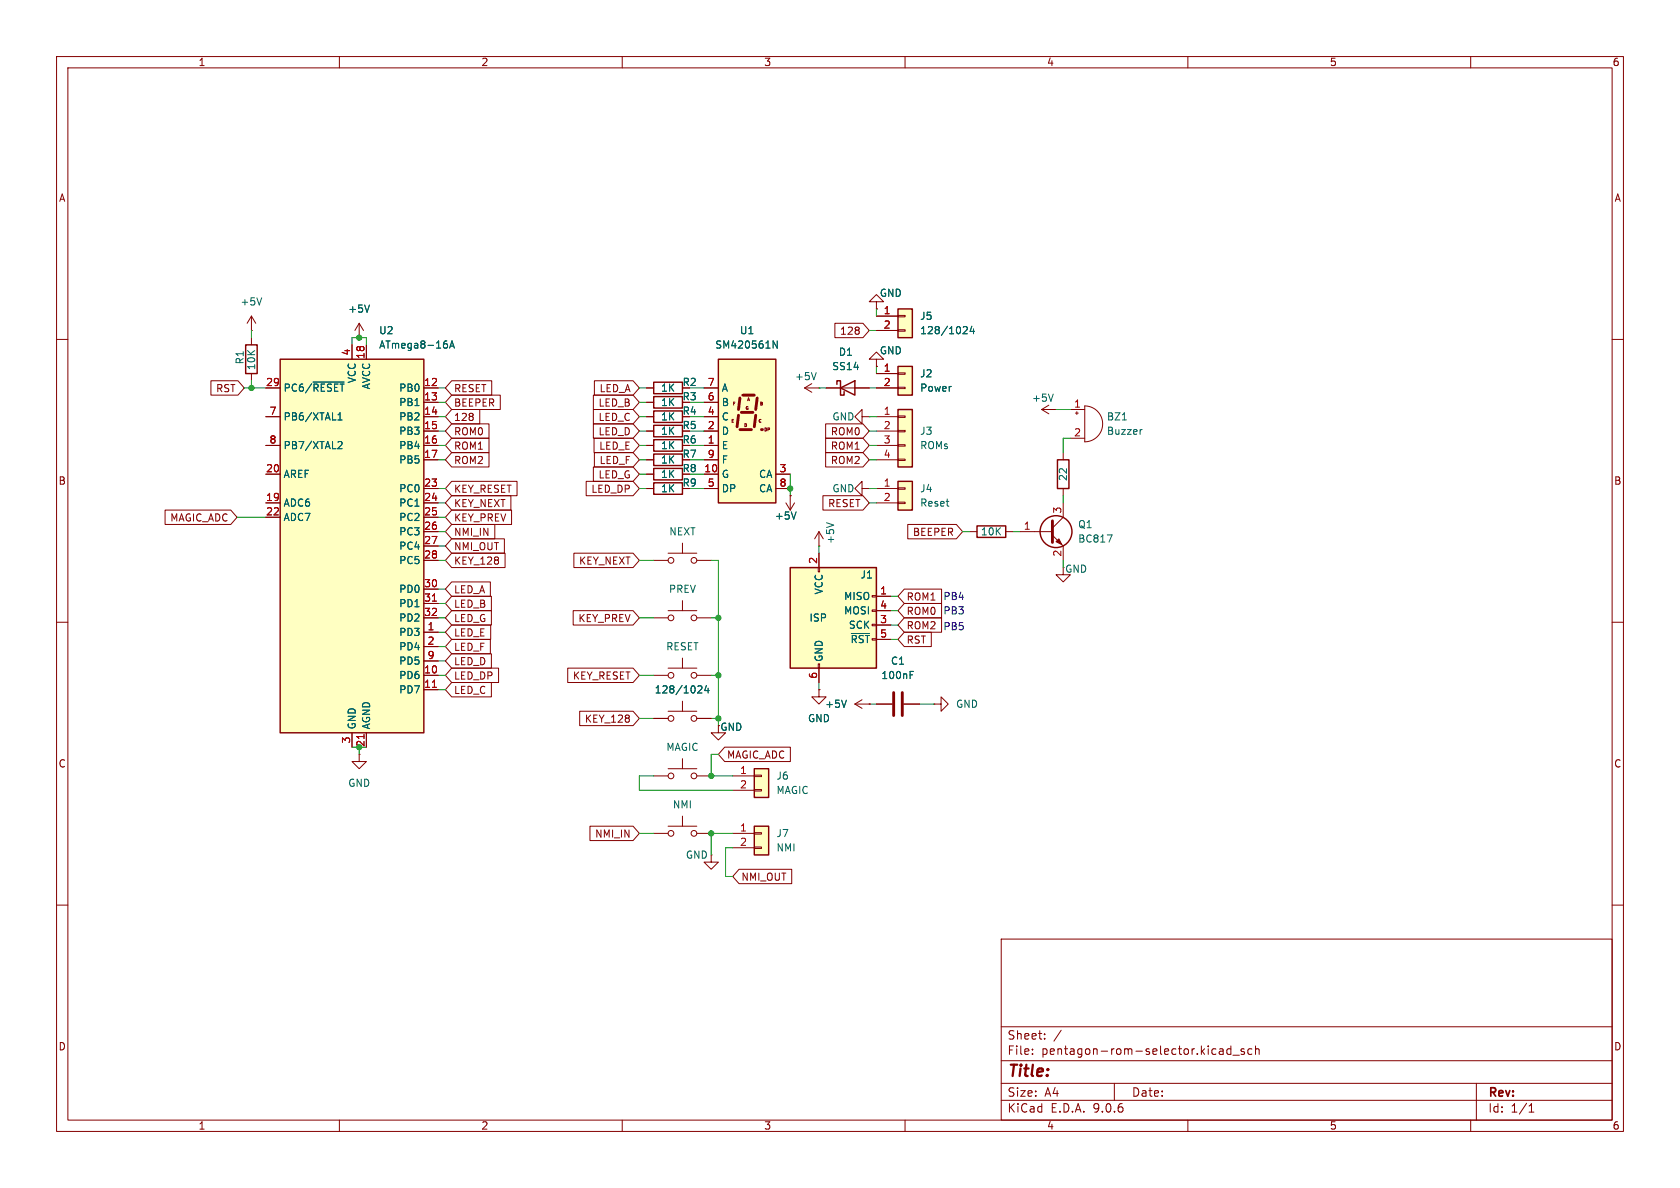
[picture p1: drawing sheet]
<svg xmlns="http://www.w3.org/2000/svg" width="297mm" height="210mm" viewBox="0 0 297 210" stroke-linecap="round" stroke-linejoin="round" font-family="sans-serif">
<g fill="none" stroke="#840000" stroke-width=".18">
<path d="M10 10h277v190h-277zM12 12h273v186h-273zM60 10v2M110 10v2M160 10v2M210 10v2M260 10v2M44.4 58.4h.1M44.4 55.9v2.5M44.4 59.7v1.3M44.4 55.9l-.7 1.3M44.4 55.9l.8 1.3"/>
<path d="M63.5 59.7h.1M63.5 57.2l-.8 1.2M63.5 57.2l.8 1.2M63.5 57.2v2.5M10 60h2M44.4 66v1.3M285 60h2M10 110h2M285 110h2M115.6 147.3h2.5M118.1 146.1h5.1M120.6 144.3v1.8"/>
<path d="M123.2 147.3h2.5M10 160h2M177 166h108v32h-108zM285 160h2M60 198v2M110 198v2M160 198v2M177 194.5h108M177 191.5h108M177 187.5h108M177 181.5h108M182.5 186.3v.1"/>
<path d="M182.5 185.5v.1M184.7 183.6v.1M184.7 182.8v.1M187.6 182.1l-1.3 2M197 191.5v3M210 198v2M215.5 186.2l.2 .2 .5-.1M215.6 185.5h.6v.9M216.2 185.8h-.5l-.2 .2M217.6 185.5l-.4-.1-.3 .3v.4l.1 .2h.6M217.6 184.9v1.5M218 186.5h1.1"/>
<path d="M220 185.5l-.4-.1-.2 .2 .1 .2 .5 .2v.3h-.6M221.3 185.5l-.4-.1-.3 .3v.4l.1 .2h.6M222 185.5l.2-.1 .3 .1 .1 .9M222 184.9v1.5M260 198v2M261 191.5v6.5M270.3 196.6h.9M270.3 195.5l.4-.4v1.5"/>
<circle cx="118.6" cy="147.3" r=".51"/>
<circle cx="122.7" cy="147.3" r=".51"/>
</g>
<path d="M46.3 52.6l-.5 1.3M65.3 53.9l-.4 1.3" fill="none" stroke="#006464" stroke-width=".18"/>
<path d="M43.4 61h2.1v5h-2.1z" fill="none" stroke="#840000" stroke-width=".25"/>
<path d="M158.7 72.4h2.6v10.2h-2.6z" fill="#ffffc2"/>
<path d="M158.7 72.4h2.6v10.2h-2.6z" fill="none" stroke="#840000" stroke-width=".25"/>
<path d="M154.9 73.7h3.8M154.9 76.2h3.8M154.9 78.7h3.8M158.7 73.5h1.3v.3h-1.3zM158.7 76.1h1.3v.2h-1.3zM158.7 78.6h1.3v.3h-1.3zM154.9 81.3h3.8M158.7 81.2h1.3v.2h-1.3z" fill="none" stroke="#840000" stroke-width=".18"/>
<path d="M158.7 85.1h2.6v5.1h-2.6z" fill="#ffffc2"/>
<path d="M158.7 85.1h2.6v5.1h-2.6zM186.9 81.3h2.1v5.1h-2.1z" fill="none" stroke="#840000" stroke-width=".25"/>
<g fill="none" stroke="#840000" stroke-width=".18">
<path d="M184.1 72.4h2.6M184.1 72.4l1.3 .8M185.4 71.6l-1.3 .8M186.7 72.4h.1M189.2 72.4h2.6M189.2 77.5h2.6M190.1 73h.5M190.4 72.8v.5M191.8 71.8a3.2 3.2 0 0 1 3.1 3.1 3.2 3.2 0 0 1-3.1 3.2zM154.9 86.4h3.8M154.9 88.9h3.8M158.7 86.2h1.3v.3h-1.3z"/>
<path d="M158.7 88.8h1.3v.2h-1.3zM188 80v1.3M188 86.4v1.2"/>
</g>
<path d="M186.2 69.7l-.4 1.2M198.4 74.2h.7M201.9 75.9l-.2 .1" fill="none" stroke="#006464" stroke-width=".18"/>
<path d="M158.7 54.6h2.6v5.1h-2.6z" fill="#ffffc2"/>
<path d="M158.7 54.6h2.6v5.1h-2.6z" fill="none" stroke="#840000" stroke-width=".25"/>
<path d="M154.9 53.3h1.3l-1.3-1.2-1.2 1.2h1.2v1.3M154.9 54.6h.1M154.9 55.9h3.8M154.9 58.4h3.8M158.7 55.8h1.3v.2h-1.3zM158.7 58.3h1.3v.2h-1.3zM63.5 133.4v1.2h1.3l-1.3 1.3-1.3-1.3h1.3M63.5 133.4h.1" fill="none" stroke="#840000" stroke-width=".18"/>
<path d="M170.5 57.7l.4 .1 .1 .3-.8 .9h.8M171.8 57.7l-.3 .9h.8M172.1 58.2v.8" fill="none" stroke="#006464" stroke-width=".18"/>
<path d="M158.7 64.8h2.6v5.1h-2.6z" fill="#ffffc2"/>
<g fill="none" stroke="#840000" stroke-width=".25">
<path d="M148 67.9v-.6h.6v2.6h.6v-.7M148.6 68.6l2.5-1.3v2.6zM158.7 64.8h2.6v5.1h-2.6zM172.7 93h5.1v2h-5.1z"/>
<circle cx="186.7" cy="94" r="2.82"/>
</g>
<g fill="none" stroke="#840000" stroke-width=".18">
<path d="M146 68.6h7.7M152.4 73.7v-1.3l-1.3 1.3 1.3 1.2v-1.2h1.3M153.7 73.7h.1M154.9 63.5h1.3l-1.3-1.3-1.2 1.3h1.2v1.3M154.9 64.8h.1M154.9 66h3.8M154.9 68.6h3.8M158.7 65.9h1.3v.3h-1.3zM158.7 68.5h1.3v.2h-1.3zM152.4 86.4v-1.3l-1.3 1.3 1.3 1.2v-1.2h1.3M153.7 86.4h.1M171.4 94h1.3"/>
<path d="M177.8 94h1.3M180.3 94h5.8M186.1 94.6l1.9 1.9v2.6M188 88.9v2.5l-1.9 1.9M115.6 109.2h2.5M118.1 108h5.1M120.6 106.2v1.8M123.2 109.2h2.5M188 100.3v1.3h1.2l-1.2 1.3-1.3-1.3h1.3M151.1 124.5h2.6M151.1 124.5l1.3 .7M152.4 123.7l-1.3 .8"/>
<path d="M153.7 124.5h.1M154.9 124.5h2.8M159.8 124.5h2.8"/>
<circle cx="118.6" cy="109.2" r=".51"/>
<circle cx="122.7" cy="109.2" r=".51"/>
</g>
<path d="M186.1 92.1v3.8M158 122.4v4.1M159.5 122.4v4.1" fill="none" stroke="#840000" stroke-width=".51"/>
<path d="M186.7 95.8l.5-.5 .5 1z" fill="#840000" stroke="#840000" stroke-width=".18"/>
<path d="M195.8 94.6h.8l-.5 1.2M160.9 119.3h.4M160.9 118.7h.6M149.6 123.8l-.4 1.2" fill="none" stroke="#006464" stroke-width=".18"/>
<path d="M139.7 100.3h15.2v17.8h-15.2z" fill="#ffffc2"/>
<g fill="none" stroke="#840000" stroke-width=".18">
<path d="M114.3 71.1h1.3M114.3 73.7h1.3M114.3 78.7h1.3M114.3 68.6h1.3M114.3 76.2h1.3M114.3 81.3h1.3M114.3 83.8h1.3M114.3 86.4h1.3M115.6 99.1h2.5M118.1 97.8h5.1M120.6 96v1.8M123.2 99.1h2.5"/>
<path d="M144.8 96.5h.1M144.8 94v2.5M144.8 97.8v2.5M144.8 94l-.8 1.3M144.8 94l.7 1.3M144.7 100.3h.2v.8h-.2zM144.7 117.3h.2v.8h-.2zM144.8 118.1v2.6M154.2 105.3h.7v.2h-.7zM154.2 107.8h.7v.3h-.7zM154.2 110.4h.7v.2h-.7zM154.9 105.4h2.6"/>
<path d="M154.9 108h2.6M154.9 110.5h2.6M154.9 113h2.6M144.8 121.9v1.3h1.2l-1.2 1.3-1.3-1.3h1.3M144.8 121.9h.1M165.1 124.5h1.3v-1.3l1.2 1.3-1.2 1.2v-1.2M165.1 124.5h.1"/>
<circle cx="118.6" cy="99.1" r=".51"/>
<circle cx="122.7" cy="99.1" r=".51"/>
</g>
<path d="M115.6 70.1h5v2h-5zM115.6 72.6h5v2.1h-5zM115.6 77.7h5v2.1h-5zM115.6 67.6h5v2h-5zM115.6 75.2h5v2h-5zM115.6 80.3h5v2h-5zM115.6 82.8h5v2h-5zM115.6 85.3h5v2.1h-5zM139.7 100.3h15.2v17.8h-15.2z" fill="none" stroke="#840000" stroke-width=".25"/>
<path d="M146.1 92.4l1.3 .4M150.5 112h3.2" fill="none" stroke="#006464" stroke-width=".18"/>
<path d="M49.5 63.5h25.4v66h-25.4z" fill="#ffffc2"/>
<path d="M49.5 63.5h25.4v66h-25.4z" fill="none" stroke="#840000" stroke-width=".25"/>
<g fill="none" stroke="#840000" stroke-width=".18">
<path d="M47 68.6h2.5M47 73.7h2.5M47 78.7h2.5M62.2 61v2.5M64.8 61v2.5M74.9 68.6h2.6M74.9 73.7h2.6M74.9 78.7h2.6M74.9 71.1h2.6M74.9 76.2h2.6M47 83.8h2.5M47 88.9h2.5"/>
<path d="M47 91.4h2.5M74.9 88.9h2.6M74.9 91.4h2.6M74.9 81.3h2.6M74.9 86.4h2.6M74.9 94h2.6M74.9 96.5h2.6M74.9 99.1h2.6M138.9 88.9l.8 1.3M139.7 87.6h.1M139.7 87.6v2.6M140.5 88.9l-.8 1.3"/>
<path d="M74.9 104.1h2.6M74.9 106.7h2.6M74.9 109.2h2.6M74.9 111.8h2.6M74.9 114.3h2.6M74.9 116.8h2.6M74.9 119.4h2.6M62.2 129.5v2.6M64.8 129.5v2.6M74.9 121.9h2.6"/>
</g>
<path d="M55.3 67.5h5.5M59.8 74.2h.7M59.8 73.3l.3-.3v1.2M59.8 78.2l.4-.2 .3 .4-.8 .9h.8M78.8 60.3h.2M78.9 60.8l.2 .2v.3l-.2 .2M79.5 61.5l.4-1.2 .4 1.2M79.6 61.2h.6M140.7 90.5l-.4 1.3" fill="none" stroke="#006464" stroke-width=".18"/>
<path d="M76.4 106.3h.8M64.4 129.8v.8M76.4 121.5h.8" fill="none" stroke="#a90000" stroke-width=".18"/>
<path d="M127 63.5h10.2v25.4h-10.2z" fill="#ffffc2"/>
<path d="M127 63.5h10.2v25.4h-10.2z" fill="none" stroke="#840000" stroke-width=".25"/>
<path d="M130.6 73.4l-.3 2M130.8 70.4l-.2 2M130.8 75.9h2M131.1 72.9h2M131.3 69.9h2M133.6 73.4l-.3 2M133.9 70.4l-.3 2" fill="none" stroke="#840000" stroke-width=".51"/>
<circle cx="134.6" cy="75.9" r=".25" fill="#840000"/>
<g fill="none" stroke="#840000" stroke-width=".18">
<path d="M124.5 71.1h2.5M124.5 68.6h2.5M124.5 73.7h2.5M124.5 76.2h2.5M124.5 78.7h2.5M129.7 74.1h-.3v.5M129.9 71.1h-.2v.5M131.9 74.9h-.2v.5M132.2 70.8l.1-.5 .2 .5M134.7 71.1h-.2v.5M135.4 75.7h-.2v.5M136 75.7h-.2v.5"/>
<path d="M142.2 68.6h2.6M142.2 68.6l1.3 .7M143.5 67.8l-1.3 .8M144.8 68.6h.1M124.5 81.3h2.5M124.5 83.8h2.5M124.5 86.4h2.5M137.2 83.8h2.5M137.2 86.4h2.5M127 128.3v1.2h1.3l-1.3 1.3-1.3-1.3h1.3"/>
</g>
<path d="M137.4 60.3v1.2l-.7-1.2v1.2M144.3 65.9l-.4 1.2" fill="none" stroke="#006464" stroke-width=".18"/>
<path d="M133.3 146.1h2.6v5h-2.6z" fill="#ffffc2"/>
<path d="M133.3 146.1h2.6v5h-2.6z" fill="none" stroke="#840000" stroke-width=".25"/>
<path d="M129.5 147.3h3.8M129.5 149.9h3.8M133.3 147.2h1.3v.2h-1.3zM133.3 149.7h1.3v.3h-1.3z" fill="none" stroke="#840000" stroke-width=".18"/>
<path d="M133.3 135.9h2.6v5.1h-2.6z" fill="#ffffc2"/>
<path d="M133.3 135.9h2.6v5.1h-2.6z" fill="none" stroke="#840000" stroke-width=".25"/>
<g fill="none" stroke="#840000" stroke-width=".18">
<path d="M63.5 59.7h.1M147.6 57.1h5l1.1 1.3-1.1 1.3h-5zM154.9 54.6h.1M154.9 55.9h3.8M154.9 58.4h3.8M37.3 67.3h4.8l1.1 1.3-1.1 1.3h-4.8zM47 68.6h2.5M47 73.7h2.5M47 78.7h2.5M62.2 61v2.5M64.8 61v2.5M74.9 68.6h2.6"/>
<path d="M74.9 73.7h2.6M74.9 78.7h2.6M74.9 71.1h2.6M74.9 76.2h2.6M79.9 74.9h6.5v2.6h-6.5l-1.2-1.3zM79.9 67.3h7v2.6h-7l-1.2-1.3zM79.9 77.5h6.5v2.5h-6.5l-1.2-1.3zM79.9 69.8h8.5v2.6h-8.5l-1.2-1.3zM79.9 72.4h4.9v2.5h-4.9l-1.2-1.2zM104.9 72.4h7l1.1 1.3-1.1 1.2h-7zM104.9 74.9h7l1.1 1.3-1.1 1.3h-7zM104.9 69.8h7l1.1 1.3-1.1 1.3h-7z"/>
<path d="M105 77.5h6.9l1.1 1.2-1.1 1.3h-6.9zM105.1 67.3h6.8l1.1 1.3-1.1 1.3h-6.8zM114.3 68.6h1.3M114.3 73.7h1.3M114.3 78.7h1.3M114.3 71.1h1.3M114.3 76.2h1.3M124.5 68.6h2.5M124.5 73.7h2.5M124.5 78.7h2.5M124.5 71.1h2.5M124.5 76.2h2.5"/>
<path d="M146 77.5h6.6l1.1 1.2-1.1 1.3h-6.6zM146 74.9h6.6l1.1 1.3-1.1 1.3h-6.6zM146 68.6h2.6M151.1 68.6h2.6M154.9 64.8h.1M154.9 68.6h3.8M154.9 66h3.8M29.2 90.2h11.6l1.1 1.2-1.1 1.3h-11.6zM47 83.8h2.5M47 88.9h2.5M47 91.4h2.5M74.9 88.9h2.6"/>
<path d="M74.9 91.4h2.6M74.9 81.3h2.6M74.9 86.4h2.6M74.9 94h2.6M74.9 96.5h2.6M74.9 99.1h2.6M79.9 87.6h10.4v2.6h-10.4l-1.2-1.3zM79.9 97.8h9.4v2.5h-9.4l-1.2-1.2zM79.9 95.2h9.3v2.6h-9.3l-1.2-1.3zM79.9 92.7h7.6v2.6h-7.6l-1.2-1.3zM79.9 85.1h11.5v2.5h-11.5l-1.2-1.2zM79.9 80h6.5v2.6h-6.5l-1.2-1.3z"/>
<path d="M79.9 90.2h10.5v2.5h-10.5l-1.2-1.3zM101.5 97.8h10.4l1.1 1.3-1.1 1.2h-10.4zM103.6 85.1h8.3l1.1 1.3-1.1 1.2h-8.3zM104.9 82.5h7l1.1 1.3-1.1 1.3h-7zM105.1 80h6.8l1.1 1.3-1.1 1.3h-6.8zM114.3 83.8h1.3M114.3 81.3h1.3M114.3 86.4h1.3M124.5 83.8h2.5M124.5 81.3h2.5M124.5 86.4h2.5M137.2 83.8h2.5"/>
<path d="M137.2 86.4h2.5M139.7 87.6h.1M144.8 97.8v2.5M145.5 87.6h7.1l1.1 1.3-1.1 1.3h-7.1zM146 80h6.6l1.1 1.3-1.1 1.3h-6.6zM160.5 92.7h8.6l1.1 1.3-1.1 1.3h-8.6zM74.9 119.4h2.6M74.9 104.1h2.6M74.9 106.7h2.6M74.9 109.2h2.6M74.9 111.8h2.6M74.9 114.3h2.6"/>
<path d="M74.9 116.8h2.6M79.9 115.6h7v2.5h-7l-1.2-1.3zM79.9 110.5h6.8v2.5h-6.8l-1.2-1.2zM79.9 113h6.8v2.6h-6.8l-1.2-1.3zM79.9 118.1h8.2v2.6h-8.2l-1.2-1.3zM79.9 105.4h7v2.6h-7l-1.2-1.3zM79.9 107.9h7v2.6h-7l-1.2-1.3zM79.9 102.9h6.8v2.5h-6.8l-1.2-1.3zM100.4 118.1h11.5l1.1 1.3-1.1 1.3h-11.5zM101.3 107.9h10.6l1.1 1.3-1.1 1.3h-10.6zM115.6 119.4h2.5M118.1 118.1h5.1"/>
<path d="M120.6 116.3v1.8M123.2 119.4h2.5M144.8 118.1v2.6M154.9 105.4h2.6M154.9 108h2.6M154.9 110.5h2.6M154.9 113h2.6M159.9 106.7h6.6v2.5h-6.6l-1.2-1.2zM159.9 109.2h6.6v2.6h-6.6l-1.2-1.3zM159.9 104.1h6.6v2.6h-6.6l-1.2-1.3zM159.9 111.8h4.7v2.5h-4.7l-1.2-1.3zM62.2 129.5v2.6"/>
<path d="M64.8 129.5v2.6M74.9 121.9h2.6M79.9 120.6h7v2.6h-7l-1.2-1.3zM102.5 125.7h9.4l1.1 1.3-1.1 1.3h-9.4zM115.6 137.2h2.5M115.6 127h2.5M118.1 125.7h5.1M118.1 135.9h5.1M120.6 124v1.7M120.6 134.1v1.8M123.2 137.2h2.5M123.2 127h2.5"/>
<path d="M128.1 132.1h11.6v2.5h-11.6l-1.1-1.2zM129.5 137.2h3.8M129.5 139.7h3.8M133.3 137h1.3v.3h-1.3zM133.3 139.6h1.3v.2h-1.3zM144.8 121.9h.1M153.7 124.5h.1M154.9 124.5h2.8M159.8 124.5h2.8M104.3 146h7.6l1.1 1.3-1.1 1.3h-7.6zM125.7 151.1v1.3h1.3l-1.3 1.3-1.2-1.3h1.2M125.7 151.1h.1"/>
<path d="M130.7 153.7h9.3v2.5h-9.3l-1.2-1.3z"/>
<circle cx="118.6" cy="119.4" r=".51"/>
<circle cx="122.7" cy="119.4" r=".51"/>
<circle cx="118.6" cy="127" r=".51"/>
<circle cx="118.6" cy="137.2" r=".51"/>
<circle cx="122.7" cy="127" r=".51"/>
<circle cx="122.7" cy="137.2" r=".51"/>
</g>
<g fill="none" stroke="#006464" stroke-width=".18">
<path d="M65.3 53.9l-.4 1.3M170.5 57.7l.4 .1 .1 .3-.8 .9h.8M171.8 57.7l-.3 .9h.8M172.1 58.2v.8M55.3 67.5h5.5M59.8 74.2h.7M59.8 73.3l.3-.3v1.2M59.8 78.2l.4-.2 .3 .4-.8 .9h.8M78.8 60.3h.2M78.9 60.8l.2 .2v.3l-.2 .2M79.5 61.5l.4-1.2 .4 1.2M79.6 61.2h.6"/>
<path d="M137.4 60.3v1.2l-.7-1.2v1.2M140.7 90.5l-.4 1.3M150.5 112h3.2M160.9 119.3h.4M160.9 118.7h.6M123.6 121.2l.4 .1 .1 .3-.8 .9h.8M124.9 121.2l-.3 .9h.8M125.2 121.7v.8M149.6 123.8l-.4 1.2"/>
</g>
<g fill="none" stroke="#009600" stroke-width=".18">
<path d="M44.4 58.4v1.3M153.7 58.4h1.2M154.9 54.6v1.3M43.2 68.6h3.8M44.4 67.3v1.3M62.2 61v-1.3h2.6v1.3M77.5 76.2h1.2M77.5 78.7h1.2M77.5 71.1h1.2M77.5 68.6h1.2M77.5 73.7h1.2M113 76.2h1.3"/>
<path d="M113 78.7h1.3M113 71.1h1.3M113 68.6h1.3M113 73.7h1.3M121.9 76.2h2.6M121.9 78.7h2.6M121.9 71.1h2.6M121.9 68.6h2.6M121.9 73.7h2.6M144.8 68.6h1.2M153.7 76.2h1.2M153.7 78.7h1.2"/>
<path d="M153.7 68.6h1.2M153.7 73.7h1.2M154.9 64.8v1.2M186.7 72.4h2.5M189.2 77.5h-1.2v2.5M41.9 91.4h5.1M77.5 81.3h1.2M77.5 86.4h1.2M77.5 99.1h1.2M77.5 94h1.2M77.5 96.5h1.2M77.5 91.4h1.2"/>
<path d="M77.5 88.9h1.2M113 81.3h1.3M113 86.4h1.3M113 99.1h2.6M113 83.8h1.3M121.9 81.3h2.6M121.9 86.4h2.6M121.9 83.8h2.6M125.7 99.1h1.3v29.2M139.7 83.8v3.8M144.8 96.5v1.3M153.7 81.3h1.2"/>
<path d="M153.7 86.4h1.2M153.7 88.9h1.2M170.2 94h1.2M179.1 94h1.2M188 87.6v1.3M188 99.1v1.2M77.5 109.2h1.2M77.5 111.8h1.2M77.5 106.7h1.2M77.5 104.1h1.2M77.5 116.8h1.2M77.5 114.3h1.2"/>
<path d="M77.5 119.4h1.2M113 109.2h2.6M113 119.4h2.6M125.7 109.2h1.3M125.7 119.4h1.3M157.5 113h1.2M157.5 108h1.2M157.5 110.5h1.2M157.5 105.4h1.2M62.2 132.1h1.3v1.3M77.5 121.9h1.2M113 127h2.6"/>
<path d="M115.6 137.2h-2.6v2.5h16.5M125.7 127h1.3M127 133.4h-1.3v3.8h3.8M144.8 120.7v1.2M153.7 124.5h1.2M162.6 124.5h2.5M113 147.3h2.6M129.5 147.3h-3.8v3.8M129.5 149.9h-1.2v5h1.2"/>
</g>
<path d="M76.4 106.3h.8M64.4 129.8v.8M76.4 121.5h.8" fill="none" stroke="#a90000" stroke-width=".18"/>
<g fill="#009600" stroke="#009600" stroke-width=".18">
<circle cx="125.7" cy="147.3" r=".46"/>
<circle cx="125.7" cy="137.2" r=".46"/>
<circle cx="127" cy="127" r=".46"/>
<circle cx="127" cy="109.2" r=".46"/>
<circle cx="127" cy="119.4" r=".46"/>
<circle cx="139.7" cy="86.4" r=".46"/>
<circle cx="63.5" cy="59.7" r=".46"/>
<circle cx="44.4" cy="68.6" r=".46"/>
</g>
<text font-size="2.8" fill="#840000" x="178" y="190.9">Title:</text>
<g font-size="2.1" fill="#840000">
<text x="178" y="184">Sheet:</text>
<text x="178" y="186.7">File:</text>
<text x="184.1" y="186.7">pentagon-rom-selector.kicad_sch</text>
<text x="178" y="196.9">KiCad</text>
<text x="178" y="194.1">Size:</text>
<text x="184.7" y="194.1">A4</text>
<text x="185.7" y="196.9">E.D.A.</text>
<text x="193.3" y="196.9">9.0.6</text>
<text x="200" y="194.1">Date:</text>
<text x="263" y="194.3">Rev:</text>
<text x="263" y="196.9">Id:</text>
<text x="267.1" y="196.9">1/1</text>
</g>
<g font-size="1.8" fill="#840000">
<text x="35" y="11.9">1</text>
<text x="85" y="11.9">2</text>
<text x="135" y="11.9">3</text>
<text x="185" y="11.9">4</text>
<text x="235" y="11.9">5</text>
<text x="285" y="11.9">6</text>
<text x="10.3" y="35.9">A</text>
<text x="285.3" y="35.9">A</text>
<text x="148.4" y="59.4">128</text>
<text x="38.1" y="69.5">RST</text>
<text x="80.2" y="69.5">RESET</text>
<text x="105.9" y="69.5">LED_A</text>
<text x="120.6" y="71">R3</text>
<text x="120.6" y="68.4">R2</text>
<text x="80.2" y="77.2">ROM0</text>
<text x="80.2" y="72.1">BEEPER</text>
<text x="80.2" y="74.6">128</text>
<text x="105.7" y="74.6">LED_C</text>
<text x="105.7" y="77.2">LED_D</text>
<text x="105.7" y="72.1">LED_B</text>
<text x="120.6" y="73.5">R4</text>
<text x="120.6" y="76">R5</text>
<text x="146.8" y="77.2">ROM0</text>
<text x="80.2" y="79.7">ROM1</text>
<text x="80.2" y="82.2">ROM2</text>
<text x="105.8" y="79.7">LED_E</text>
<text x="105.9" y="82.2">LED_F</text>
<text x="120.6" y="78.6">R6</text>
<text x="120.6" y="81.1">R7</text>
<text x="120.6" y="83.7">R8</text>
<text x="146.8" y="79.7">ROM1</text>
<text x="146.8" y="82.2">ROM2</text>
<text x="10.3" y="85.9">B</text>
<text x="80.2" y="89.9">KEY_NEXT</text>
<text x="80.2" y="87.3">KEY_RESET</text>
<text x="104.4" y="87.3">LED_DP</text>
<text x="105.7" y="84.8">LED_G</text>
<text x="120.6" y="86.2">R9</text>
<text x="146.3" y="89.9">RESET</text>
<text x="285.3" y="85.9">B</text>
<text x="30" y="92.4">MAGIC_ADC</text>
<text x="80.2" y="94.9">NMI_IN</text>
<text x="80.2" y="92.4">KEY_PREV</text>
<text x="161.3" y="94.9">BEEPER</text>
<text x="80.2" y="100">KEY_128</text>
<text x="80.2" y="97.5">NMI_OUT</text>
<text x="102.3" y="100">KEY_NEXT</text>
<text x="80.2" y="107.6">LED_B</text>
<text x="80.2" y="105.1">LED_A</text>
<text x="160.2" y="106.4">ROM1</text>
<text x="80.2" y="112.7">LED_E</text>
<text x="80.2" y="110.2">LED_G</text>
<text x="102.1" y="110.2">KEY_PREV</text>
<text x="160.2" y="108.9">ROM0</text>
<text x="160.2" y="111.4">ROM2</text>
<text x="160.2" y="114">RST</text>
<text x="80.2" y="117.8">LED_D</text>
<text x="80.2" y="115.3">LED_F</text>
<text x="80.2" y="120.3">LED_DP</text>
<text x="80.2" y="122.9">LED_C</text>
<text x="101.2" y="120.3">KEY_RESET</text>
<text x="103.3" y="128">KEY_128</text>
<text x="127.2" y="129.4">GND</text>
<text x="10.3" y="135.9">C</text>
<text x="128.4" y="134.3">MAGIC_ADC</text>
<text x="285.3" y="135.9">C</text>
<text x="105.1" y="148.3">NMI_IN</text>
<text x="131" y="155.9">NMI_OUT</text>
<text x="10.3" y="185.9">D</text>
<text x="285.3" y="185.9">D</text>
<text x="35" y="199.9">1</text>
<text x="85" y="199.9">2</text>
<text x="135" y="199.9">3</text>
<text x="185" y="199.9">4</text>
<text x="235" y="199.9">5</text>
<text x="285" y="199.9">6</text>
</g>
<g font-size="1.8" fill="#006464">
<text x="155.4" y="52.7">GND</text>
<text x="42.4" y="54.2">+5V</text>
<text x="61.5" y="55.5">+5V</text>
<text x="66.9" y="59.3">U2</text>
<text x="130.7" y="59.3">U1</text>
<text x="162.6" y="56.7">J5</text>
<text x="162.6" y="59.3">128/1024</text>
<text x="43.3" y="64.5" transform="rotate(-90 43.3 64.5)">R1</text>
<text x="45.3" y="65.5" transform="rotate(-90 45.3 65.5)">10K</text>
<text x="66.9" y="61.8">ATmega8-16A</text>
<text x="126.4" y="61.8">SM420561N</text>
<text x="147" y="65.6">SS14</text>
<text x="148.2" y="63.1">D1</text>
<text x="155.4" y="62.8">GND</text>
<text x="50" y="69.4">PC6/~{RESET}</text>
<text x="63.1" y="67.8" transform="rotate(-90 63.1 67.8)">VCC</text>
<text x="65.6" y="68.9" transform="rotate(-90 65.6 68.9)">AVCC</text>
<text x="70.5" y="69.4">PB0</text>
<text x="70.5" y="72">PB1</text>
<text x="116.8" y="72">1K</text>
<text x="116.8" y="69.4">1K</text>
<text x="127.5" y="69.4">A</text>
<text x="127.5" y="72">B</text>
<text x="140.4" y="67.4">+5V</text>
<text x="162.6" y="66.9">J2</text>
<text x="162.6" y="69.4">Power</text>
<text x="182.4" y="71.2">+5V</text>
<text x="50" y="74.5">PB6/XTAL1</text>
<text x="70.5" y="74.5">PB2</text>
<text x="70.5" y="77.1">PB3</text>
<text x="116.8" y="74.5">1K</text>
<text x="116.8" y="77.1">1K</text>
<text x="127.5" y="74.5">C</text>
<text x="127.5" y="77.1">D</text>
<text x="147.1" y="74.5">GND</text>
<text x="162.6" y="77.1">J3</text>
<text x="195.6" y="74.5">BZ1</text>
<text x="195.6" y="77.1">Buzzer</text>
<text x="50" y="79.6">PB7/XTAL2</text>
<text x="70.5" y="79.6">PB4</text>
<text x="70.5" y="82.1">PB5</text>
<text x="116.8" y="79.6">1K</text>
<text x="116.8" y="82.1">1K</text>
<text x="127.5" y="79.6">E</text>
<text x="127.5" y="82.1">F</text>
<text x="162.6" y="79.6">ROMs</text>
<text x="50" y="84.7">AREF</text>
<text x="50" y="89.8">ADC6</text>
<text x="70.5" y="87.2">PC0</text>
<text x="70.5" y="89.8">PC1</text>
<text x="116.8" y="84.7">1K</text>
<text x="116.8" y="87.2">1K</text>
<text x="127.5" y="84.7">G</text>
<text x="127.5" y="87.2">DP</text>
<text x="134.1" y="84.7">CA</text>
<text x="134.1" y="87.2">CA</text>
<text x="147.1" y="87.2">GND</text>
<text x="162.6" y="87.2">J4</text>
<text x="162.6" y="89.8">Reset</text>
<text x="188.8" y="85.1" transform="rotate(-90 188.8 85.1)">22</text>
<text x="50" y="92.3">ADC7</text>
<text x="70.5" y="92.3">PC2</text>
<text x="70.5" y="94.8">PC3</text>
<text x="118.2" y="94.8">NEXT</text>
<text x="136.9" y="92">+5V</text>
<text x="173.3" y="94.8">10K</text>
<text x="190.5" y="93.6">Q1</text>
<text x="70.5" y="97.4">PC4</text>
<text x="70.5" y="99.9">PC5</text>
<text x="147.7" y="96.3" transform="rotate(-90 147.7 96.3)">+5V</text>
<text x="188.2" y="101.4">GND</text>
<text x="190.5" y="96.1">BC817</text>
<text x="70.5" y="105">PD0</text>
<text x="70.5" y="107.5">PD1</text>
<text x="118.2" y="105">PREV</text>
<text x="145.6" y="105.2" transform="rotate(-90 145.6 105.2)">VCC</text>
<text x="149.1" y="106.3">MISO</text>
<text x="152" y="102.5">J1</text>
<text x="70.5" y="110.1">PD2</text>
<text x="70.5" y="112.6">PD3</text>
<text x="143" y="110.1">ISP</text>
<text x="149.1" y="108.8">MOSI</text>
<text x="150" y="111.4">SCK</text>
<text x="150.3" y="113.9">~{RST}</text>
<text x="70.5" y="115.2">PD4</text>
<text x="70.5" y="117.7">PD5</text>
<text x="117.7" y="115.2">RESET</text>
<text x="145.6" y="117.1" transform="rotate(-90 145.6 117.1)">GND</text>
<text x="157.4" y="117.7">C1</text>
<text x="70.5" y="120.2">PD6</text>
<text x="70.5" y="122.8">PD7</text>
<text x="115.6" y="122.8">128/1024</text>
<text x="145.8" y="125.3">+5V</text>
<text x="155.7" y="120.2">100nF</text>
<text x="168.9" y="125.3">GND</text>
<text x="63.1" y="129" transform="rotate(-90 63.1 129)">GND</text>
<text x="65.6" y="129" transform="rotate(-90 65.6 129)">AGND</text>
<text x="142.7" y="127.9">GND</text>
<text x="117.7" y="132.9">MAGIC</text>
<text x="61.5" y="139.3">GND</text>
<text x="118.9" y="143.1">NMI</text>
<text x="137.2" y="138">J6</text>
<text x="137.2" y="140.6">MAGIC</text>
<text x="137.2" y="148.2">J7</text>
<text x="121.2" y="152">GND</text>
<text x="137.2" y="150.7">NMI</text>
</g>
<g font-size="1.8" fill="#a90000">
<text x="156.1" y="55.6">1</text>
<text x="156.1" y="58.2">2</text>
<text x="62" y="62.9" transform="rotate(-90 62 62.9)">4</text>
<text x="64.5" y="63.5" transform="rotate(-90 64.5 63.5)">18</text>
<text x="156.1" y="65.8">1</text>
<text x="46.9" y="68.3">29</text>
<text x="74.9" y="68.3">12</text>
<text x="74.9" y="70.9">13</text>
<text x="125" y="68.3">7</text>
<text x="125" y="70.9">6</text>
<text x="156.1" y="68.3">2</text>
<text x="47.6" y="73.4">7</text>
<text x="74.9" y="73.4">14</text>
<text x="74.9" y="75.9">15</text>
<text x="125" y="73.4">4</text>
<text x="125" y="75.9">2</text>
<text x="156.1" y="73.4">1</text>
<text x="156.1" y="75.9">2</text>
<text x="189.8" y="72.1">1</text>
<text x="189.8" y="77.2">2</text>
<text x="46.9" y="83.6">20</text>
<text x="47.6" y="78.5">8</text>
<text x="74.9" y="78.5">16</text>
<text x="74.9" y="81">17</text>
<text x="124.4" y="83.6">10</text>
<text x="125" y="78.5">1</text>
<text x="125" y="81">9</text>
<text x="137.7" y="83.6">3</text>
<text x="156.1" y="78.5">3</text>
<text x="156.1" y="81">4</text>
<text x="46.9" y="88.6">19</text>
<text x="74.9" y="86.1">23</text>
<text x="74.9" y="88.6">24</text>
<text x="125" y="86.1">5</text>
<text x="137.7" y="86.1">8</text>
<text x="156.1" y="86.1">1</text>
<text x="156.1" y="88.6">2</text>
<text x="46.9" y="91.2">22</text>
<text x="74.9" y="91.2">25</text>
<text x="74.9" y="93.7">26</text>
<text x="180.9" y="93.7">1</text>
<text x="187.7" y="90.9" transform="rotate(-90 187.7 90.9)">3</text>
<text x="74.9" y="96.3">27</text>
<text x="74.9" y="98.8">28</text>
<text x="144.5" y="99.8" transform="rotate(-90 144.5 99.8)">2</text>
<text x="187.7" y="98.5" transform="rotate(-90 187.7 98.5)">2</text>
<text x="74.9" y="103.9">30</text>
<text x="74.9" y="106.4">31</text>
<text x="155.5" y="105.2">1</text>
<text x="155.5" y="107.7">4</text>
<text x="74.9" y="109">32</text>
<text x="75.5" y="111.5">1</text>
<text x="155.5" y="110.2">3</text>
<text x="155.5" y="112.8">5</text>
<text x="74.9" y="119.1">10</text>
<text x="75.5" y="114">2</text>
<text x="75.5" y="116.6">9</text>
<text x="74.9" y="121.7">11</text>
<text x="144.5" y="120.1" transform="rotate(-90 144.5 120.1)">6</text>
<text x="62" y="131.5" transform="rotate(-90 62 131.5)">3</text>
<text x="130.7" y="136.9">1</text>
<text x="130.7" y="139.4">2</text>
<text x="130.7" y="147.1">1</text>
<text x="130.7" y="149.6">2</text>
</g>
<g font-size="1.8" fill="#0000c2">
<text x="166.7" y="106.3">PB4</text>
<text x="166.7" y="111.6">PB5</text>
<text x="166.7" y="108.8">PB3</text>
</g>
<text font-size="1.8" fill="#009600" x="64.5" y="132.1" transform="rotate(-90 64.5 132.1)">21</text>
<g font-size=".7" fill="#840000">
<text x="129.4" y="71.9">F</text>
<text x="131.9" y="71.1">A</text>
<text x="134.2" y="71.9">B</text>
<text x="129.1" y="74.9">E</text>
<text x="131.4" y="75.7">D</text>
<text x="131.6" y="72.6">G</text>
<text x="133.9" y="74.9">C</text>
<text x="135" y="76.4">DP</text>
</g>
</svg>
